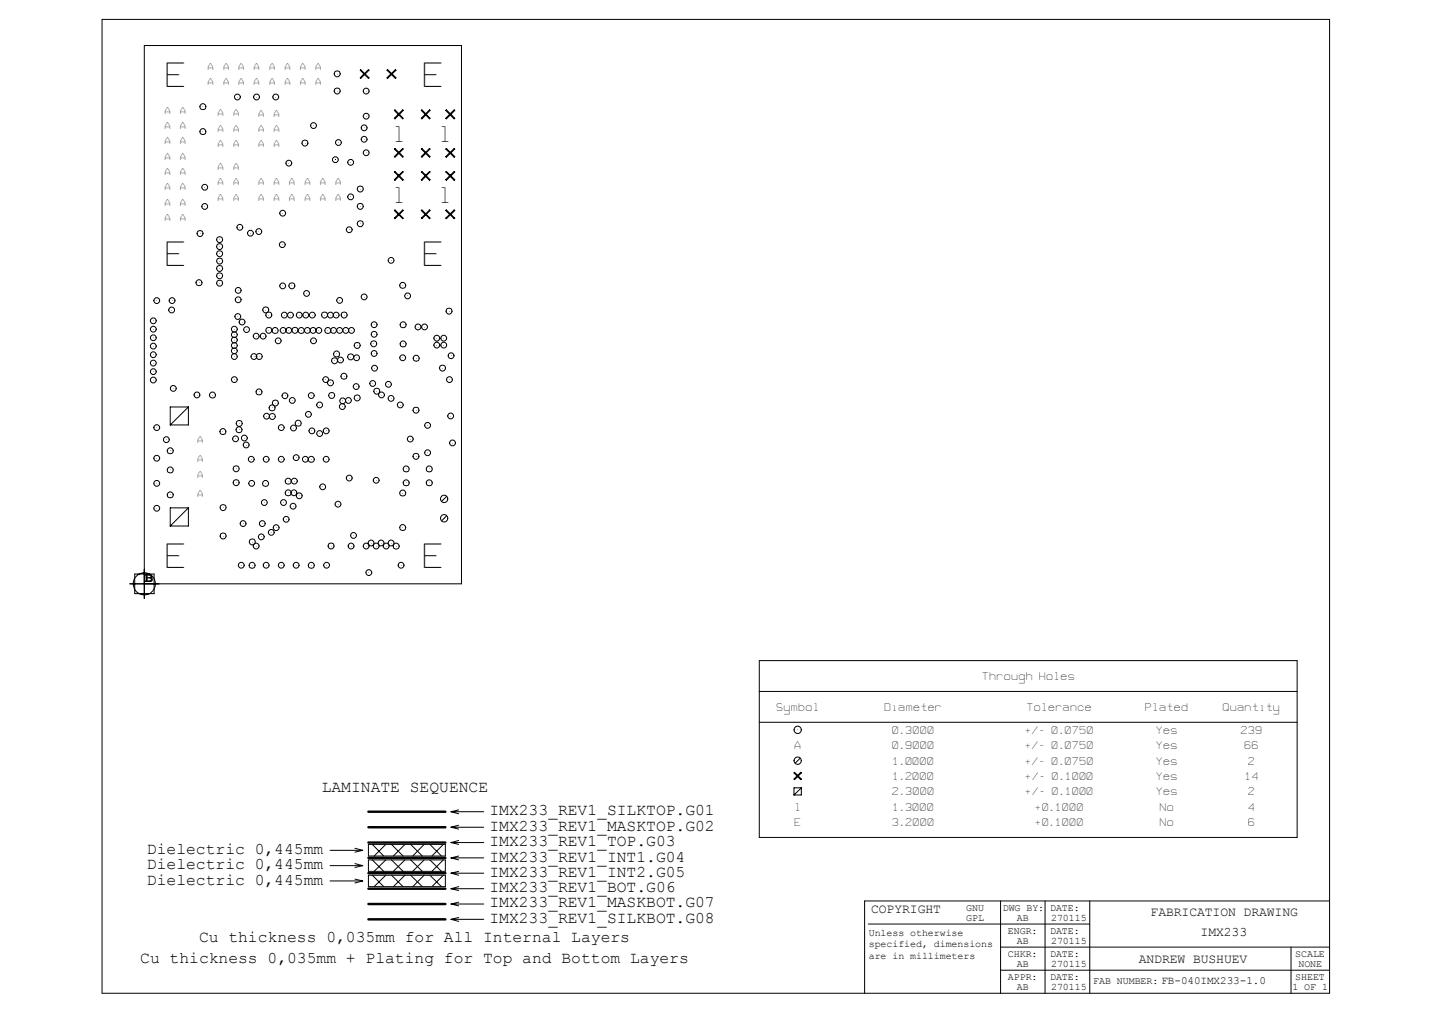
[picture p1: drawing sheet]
<svg xmlns="http://www.w3.org/2000/svg" width="297mm" height="210mm" viewBox="0 0 297 210" stroke-linecap="round" stroke-linejoin="round" font-family="sans-serif">
<g fill="none" stroke="#000" stroke-width=".21">
<path d="M21.2 4h254.6v201.9h-254.6zM29.9 9.4h65.8v111.6h-65.8zM76.4 14.4l.1 .2-.8 .7 .8 .8-.1 .2M84.1 59.1a.62 .62 0 0 0-.8-.4 .62 .62 0 0 0-.3 .9 .62 .62 0 0 0 1 0l.2-.5M54.5 64.3a.63 .63 0 0 1 .6-.7 .63 .63 0 0 1 .7 .7M54.5 64.3a.59 .59 0 0 0 .6 .6 .59 .59 0 0 0 .6-.6M61.8 68.5a.62 .62 0 0 0 .9 .6 .62 .62 0 0 0 .2-1 .62 .62 0 0 0-1 .2v.2M68.7 74.8a.62 .62 0 0 1 .9-.6 .62 .62 0 0 1 .2 1 .62 .62 0 0 1-1-.2v-.2M69.2 73.4a.63 .63 0 0 0 .6 .6 .63 .63 0 0 0 .6-.6M69.2 73.4a.59 .59 0 0 1 .6-.6 .59 .59 0 0 1 .6 .6M83 67.3a.63 .63 0 0 0 .6 .6 .63 .63 0 0 0 .6-.6M83 71.3a.63 .63 0 0 0 .6 .6 .63 .63 0 0 0 .6-.6"/>
<path d="M83 67.3a.59 .59 0 0 1 .6-.6 .59 .59 0 0 1 .6 .6M83 71.3a.59 .59 0 0 1 .6-.6 .59 .59 0 0 1 .6 .6M62.4 87.7a.62 .62 0 0 0-.8-.5 .62 .62 0 0 0-.3 1 .62 .62 0 0 0 1 0l.2-.5M68.2 82a.63 .63 0 0 1 .6-.6 .63 .63 0 0 1 .6 .6M68.2 82a.59 .59 0 0 0 .6 .6 .59 .59 0 0 0 .6-.6M83.6 97.2a.63 .63 0 0 0 .6 .6 .63 .63 0 0 0 .7-.6M83.7 97.2a.59 .59 0 0 1 .5-.6 .59 .59 0 0 1 .6 .6M54.4 100.2a.62 .62 0 0 0 .9 .7 .62 .62 0 0 0 .2-1.1 .62 .62 0 0 0-1 .2v.2M68 113.2a.63 .63 0 0 1 .7-.6 .63 .63 0 0 1 .6 .6M68.1 113.2a.59 .59 0 0 0 .6 .6 .59 .59 0 0 0 .6-.6M83.6 100.1a.63 .63 0 0 0 .6 .6 .63 .63 0 0 0 .7-.6M83.7 100.1a.59 .59 0 0 1 .5-.6 .59 .59 0 0 1 .6 .6"/>
<path d="M84.1 102.2a.62 .62 0 0 0-.8-.5 .62 .62 0 0 0-.3 .9 .62 .62 0 0 0 1 .1l.2-.5M84.1 109.3a.62 .62 0 0 0-.8-.4 .62 .62 0 0 0-.3 .9 .62 .62 0 0 0 1 0l.2-.5M157.5 136.9h111.5v36.7h-111.5M157.5 143.3h111.5M157.5 149.7h111.5M68.5 176.3h6.7M68.5 179.5h6.7M73.6 175.9l1.6 .4M73.6 179l1.6 .5M75.2 176.3l-1.6 .4M75.2 179.5l-1.6 .3M76.4 178.3h16v2.3h-16z"/>
<path d="M76.4 175h16v2.5h-16zM77.2 175l2.4 2.5M77.2 178.3l2.4 2.3M80 178.3l-2.4 2.3M80 175l-2.4 2.5M81.2 175l2.4 2.5M81.2 178.3l2.4 2.3M84 175l-2.4 2.5M84 178.3l-2.4 2.3M85.2 175l2.4 2.5M85.2 178.3l2.4 2.3M88 175l-2.4 2.5"/>
<path d="M88 178.3l-2.4 2.3M89.2 175l2.4 2.5M89.2 178.3l2.4 2.3M91.9 175l-2.3 2.5M91.9 178.3l-2.3 2.3M93.6 168.3h6.7M93.6 171.5h6.7M93.6 174.7h6.7M93.6 177.8h6.7M93.6 168.3l1.5 .4M93.6 171.5l1.5 .4M93.6 174.7l1.5 .3"/>
<path d="M93.6 177.8l1.5 .5M95.1 167.9l-1.5 .4M95.1 171.1l-1.5 .4M95.1 174.2l-1.5 .5M95.1 177.5l-1.5 .3M68.5 182.6h6.7M73.6 182.2l1.6 .4M75.2 182.6l-1.6 .4M76.4 181.4h16v2.4h-16zM77.2 181.4l2.4 2.4M80 181.4l-2.4 2.4M81.2 181.4l2.4 2.4"/>
<path d="M84 181.4l-2.4 2.4M85.2 181.4l2.4 2.4M88 181.4l-2.4 2.4M89.2 181.4l2.4 2.4M91.9 181.4l-2.3 2.4M93.6 181h6.7M93.6 184.2h6.7M93.6 187.4h6.7M93.6 190.6h6.7M93.6 181l1.5 .4M93.6 184.2l1.5 .4M93.6 187.4l1.5 .4"/>
<path d="M93.6 190.6l1.5 .4M95.1 180.6l-1.5 .4M95.1 183.8l-1.5 .4M95.1 187l-1.5 .4M95.1 190.2l-1.5 .4M180.1 191.6h45.9M207.5 196.3h68.3M207.5 186.8v19.1M216.7 186.8v19.1M226 186.8v19.1M267.8 196.3v9.6M275.8 186.8h-96.5v19.1"/>
<path d="M207.5 201.1h68.3"/>
<circle cx="75.9" cy="18.9" r=".59"/>
<circle cx="69.6" cy="33.1" r=".59"/>
<circle cx="75.9" cy="31.7" r=".59"/>
<circle cx="75.9" cy="24.1" r=".59"/>
<circle cx="32.5" cy="62.3" r=".59"/>
<circle cx="54.6" cy="69.7" r=".59"/>
<circle cx="62.1" cy="65.3" r=".59"/>
<circle cx="69.2" cy="68.5" r=".59"/>
<circle cx="69.7" cy="65.3" r=".59"/>
<circle cx="83.5" cy="74.2" r=".59"/>
<circle cx="90.6" cy="71.5" r=".59"/>
<circle cx="90.6" cy="70.1" r=".59"/>
<circle cx="32.5" cy="88.6" r=".59"/>
<circle cx="32.5" cy="95" r=".59"/>
<circle cx="55.2" cy="95.2" r=".59"/>
<circle cx="61.4" cy="94.9" r=".59"/>
<circle cx="32.5" cy="105.4" r=".59"/>
<circle cx="32.5" cy="100.2" r=".59"/>
<circle cx="54.2" cy="111.3" r=".59"/>
<circle cx="54.4" cy="108.5" r=".59"/>
<circle cx="54.8" cy="104.2" r=".59"/>
<circle cx="55.2" cy="117.2" r=".59"/>
<circle cx="61.4" cy="117.2" r=".59"/>
<circle cx="62.1" cy="102.8" r=".59"/>
<circle cx="75.9" cy="113.2" r=".59"/>
<circle cx="76.5" cy="118.7" r=".59"/>
<circle cx="77" cy="112.6" r=".59"/>
<circle cx="83.2" cy="117.2" r=".59"/>
<circle cx="165.4" cy="151.3" r=".76"/>
</g>
<path d="M76.4 168.3h16M76.4 171.5h16M76.4 174.7h16M76.4 177.8h16M76.4 181h16M76.4 184.2h16M76.4 187.4h16M76.4 190.6h16" fill="none" stroke="#000" stroke-width=".51"/>
<circle cx="165.4" cy="157.7" r=".76" fill="none" stroke="#000" stroke-width=".21"/>
<path d="M92.5 30.9l.1-.1 .8 .8 .8-.8 .1 .1-.8 .8 .8 .8-.1 .1-.8-.8-.8 .8-.1-.1 .8-.8zM92.5 35.6h.1l.8 .7 .8-.7h.1l-.8 .8 .8 .9-.1 .1-.8-.8-.8 .8-.1-.1 .8-.9zM92.6 22.8l.8 .8 .8-.8 .1 .1-.8 .8 .8 .8-.1 .1-.8-.8-.8 .8-.1-.1 .8-.8-.8-.8zM92.5 43.6l.1-.1 .8 .8 .8-.8 .1 .1-.8 .8 .8 .8-.1 .1-.8-.8-.8 .8-.1-.1 .8-.8zM92.5 64.5a.62 .62 0 0 1 .8-.6 .62 .62 0 0 1 .3 1 .62 .62 0 0 1-1.1-.2v-.2M157.5 136.9v36.7M165.9 157.2l-1 1M164.7 160.2l.1-.1 .6 .6 .7-.6 .1 .1-.6 .7 .6 .6-.1 .1-.7-.6-.6 .6-.1-.1 .6-.6zM166.2 163.3h-1.5v1.5M166.2 163.3v1.5h-1.5M166.2 163.3l-1.5 1.5" fill="none" stroke="#000" stroke-width=".21"/>
<circle cx="92" cy="70.1" r=".59" fill="none" stroke="#000" stroke-width=".21"/>
<circle cx="93.6" cy="73.7" r=".59" fill="none" stroke="#000" stroke-width=".21"/>
<circle cx="92" cy="71.5" r=".59" fill="none" stroke="#000" stroke-width=".21"/>
<circle cx="93.2" cy="78.7" r=".59" fill="none" stroke="#000" stroke-width=".21"/>
<path d="M91.1 76.3a.63 .63 0 0 1 .7-.6 .63 .63 0 0 1 .6 .6M91.2 76.3a.59 .59 0 0 0 .6 .6 .59 .59 0 0 0 .6-.6" fill="none" stroke="#000" stroke-width=".21"/>
<circle cx="93.5" cy="86.2" r=".59" fill="none" stroke="#000" stroke-width=".21"/>
<circle cx="93.8" cy="91.8" r=".59" fill="none" stroke="#000" stroke-width=".21"/>
<circle cx="92.1" cy="103.4" r=".76" fill="none" stroke="#000" stroke-width=".21"/>
<g fill="none" stroke="#000" stroke-width=".21">
<path d="M92.6 102.9l-1 1"/>
<circle cx="92.1" cy="107.4" r=".76"/>
</g>
<g fill="none" stroke="#000" stroke-width=".21">
<path d="M87.4 30.9l.1-.1 .8 .8 .8-.8 .1 .1-.8 .8 .8 .8-.1 .1-.8-.8-.8 .8-.1-.1 .8-.8zM87.4 35.6h.1l.8 .7 .8-.7h.1l-.8 .8 .8 .9-.1 .1-.8-.8-.8 .8-.1-.1 .8-.9zM87.5 22.8l.8 .8 .8-.8 .1 .1-.8 .8 .8 .8-.1 .1-.8-.8-.8 .8-.1-.1 .8-.8-.8-.8zM87.4 43.6l.1-.1 .8 .8 .8-.8 .1 .1-.8 .8 .8 .8-.1 .1-.8-.8-.8 .8-.1-.1 .8-.8zM83.9 61.3a.59 .59 0 0 1 .6-.6 .59 .59 0 0 1 .6 .6M87.5 67.8a.59 .59 0 0 0 .6 .6 .59 .59 0 0 0 .5-.6M88.4 97.2a.63 .63 0 0 0 .6 .6 .63 .63 0 0 0 .7-.6M92.6 106.9l-1 1"/>
<circle cx="86.7" cy="67.8" r=".59"/>
</g>
<path d="M87.5 67.8a.59 .59 0 0 1 .6-.6 .59 .59 0 0 1 .5 .6" fill="none" stroke="#000" stroke-width=".21"/>
<path d="M83.9 61.3a.59 .59 0 0 0 .6 .6 .59 .59 0 0 0 .6-.6" fill="none" stroke="#000" stroke-width=".21"/>
<path d="M85.7 74.3a.63 .63 0 0 0 .6 .6 .63 .63 0 0 0 .7-.6M85.7 74.3a.59 .59 0 0 1 .6-.6 .59 .59 0 0 1 .6 .6" fill="none" stroke="#000" stroke-width=".21"/>
<circle cx="88.7" cy="88.2" r=".59" fill="none" stroke="#000" stroke-width=".21"/>
<path d="M86.9 85a.62 .62 0 0 1-1 .5 .62 .62 0 0 1 0-1.1 .62 .62 0 0 1 1 .5v.1" fill="none" stroke="#000" stroke-width=".21"/>
<path d="M88.4 97.2a.59 .59 0 0 1 .6-.6 .59 .59 0 0 1 .6 .6" fill="none" stroke="#000" stroke-width=".21"/>
<circle cx="88.7" cy="93.9" r=".59" fill="none" stroke="#000" stroke-width=".21"/>
<path d="M86.9 94.6a.62 .62 0 0 1-1 .5 .62 .62 0 0 1 0-1.1 .62 .62 0 0 1 1 .4v.2" fill="none" stroke="#000" stroke-width=".21"/>
<circle cx="85.1" cy="91" r=".59" fill="none" stroke="#000" stroke-width=".21"/>
<path d="M88.4 100.1a.63 .63 0 0 0 .6 .6 .63 .63 0 0 0 .7-.6M88.4 100.1a.59 .59 0 0 1 .6-.6 .59 .59 0 0 1 .6 .6" fill="none" stroke="#000" stroke-width=".21"/>
<path d="M80.3 14.6l.1-.2 .8 .8 .8-.8 .1 .2-.8 .7 .8 .8-.1 .2-.8-.8-.8 .8-.1-.2 .8-.8zM81.8 30.9l.1-.1 .8 .8 .8-.8 .1 .1-.8 .8 .8 .8-.1 .1-.8-.8-.8 .8-.1-.1 .8-.8zM81.8 22.9l.1-.1 .8 .8 .8-.8 .1 .1-.8 .8 .8 .8-.1 .1-.8-.8-.8 .8-.1-.1 .8-.8zM81.8 35.6h.1l.8 .7 .8-.7h.1l-.8 .8 .8 .9-.1 .1-.8-.8-.8 .8-.1-.1 .8-.9zM80.5 54a.59 .59 0 0 1 .6-.6 .59 .59 0 0 1 .6 .6M81.8 43.6l.1-.1 .8 .8 .8-.8 .1 .1-.8 .8 .8 .8-.1 .1-.8-.8-.8 .8-.1-.1 .8-.8zM80.5 82.6a.59 .59 0 0 0 .6 .6 .59 .59 0 0 0 .6-.6M78.4 112.6a.59 .59 0 0 1 .6-.6 .59 .59 0 0 1 .6 .6M80.5 112.6a.59 .59 0 0 1 .6-.6 .59 .59 0 0 1 .6 .6" fill="none" stroke="#000" stroke-width=".21"/>
<path d="M80.5 54a.59 .59 0 0 0 .6 .6 .59 .59 0 0 0 .6-.6" fill="none" stroke="#000" stroke-width=".21"/>
<circle cx="77.6" cy="67.3" r=".59" fill="none" stroke="#000" stroke-width=".21"/>
<circle cx="77.6" cy="73.3" r=".59" fill="none" stroke="#000" stroke-width=".21"/>
<circle cx="77.6" cy="69.3" r=".59" fill="none" stroke="#000" stroke-width=".21"/>
<path d="M78.1 71.3a.62 .62 0 0 1-.9 .4 .62 .62 0 0 1 0-1 .62 .62 0 0 1 .9 .4v.2" fill="none" stroke="#000" stroke-width=".21"/>
<circle cx="79.1" cy="81.9" r=".59" fill="none" stroke="#000" stroke-width=".21"/>
<path d="M80.5 82.6a.59 .59 0 0 1 .6-.6 .59 .59 0 0 1 .6 .6" fill="none" stroke="#000" stroke-width=".21"/>
<circle cx="80.6" cy="79.7" r=".59" fill="none" stroke="#000" stroke-width=".21"/>
<circle cx="77.3" cy="79.5" r=".59" fill="none" stroke="#000" stroke-width=".21"/>
<circle cx="77.7" cy="76.3" r=".59" fill="none" stroke="#000" stroke-width=".21"/>
<path d="M77.5 81.1a.62 .62 0 0 1 .8-.6 .62 .62 0 0 1 .3 1 .62 .62 0 0 1-1-.2v-.2" fill="none" stroke="#000" stroke-width=".21"/>
<circle cx="83" cy="83.9" r=".59" fill="none" stroke="#000" stroke-width=".21"/>
<circle cx="78" cy="99.6" r=".59" fill="none" stroke="#000" stroke-width=".21"/>
<path d="M78.4 112.6a.59 .59 0 0 0 .6 .6 .59 .59 0 0 0 .6-.6" fill="none" stroke="#000" stroke-width=".21"/>
<path d="M81.5 113.2a.63 .63 0 0 0 .7 .6 .63 .63 0 0 0 .6-.6M81.6 113.2a.59 .59 0 0 1 .6-.6 .59 .59 0 0 1 .6 .6" fill="none" stroke="#000" stroke-width=".21"/>
<circle cx="78" cy="113.2" r=".59" fill="none" stroke="#000" stroke-width=".21"/>
<path d="M80.5 112.6a.59 .59 0 0 0 .6 .6 .59 .59 0 0 0 .6-.6" fill="none" stroke="#000" stroke-width=".21"/>
<circle cx="80.1" cy="113.2" r=".59" fill="none" stroke="#000" stroke-width=".21"/>
<path d="M70.5 15.3a.62 .62 0 0 1-.9 .5 .62 .62 0 0 1 0-1.1 .62 .62 0 0 1 .9 .5l.1 .1M76.4 14.4l-.8 .8-.8-.8-.1 .2 .8 .7-.8 .8 .1 .2 .8-.8 .8 .8M74.1 39.2a.63 .63 0 0 1 .6-.6 .63 .63 0 0 1 .7 .6M74.1 46.4a.59 .59 0 0 0 .6 .6 .59 .59 0 0 0 .6-.6M69.8 68.5a.59 .59 0 0 1 .6-.6 .59 .59 0 0 1 .6 .6M71.1 68.5a.59 .59 0 0 1 .6-.6 .59 .59 0 0 1 .6 .6 .59 .59 0 0 1 .6-.6 .59 .59 0 0 1 .6 .6M74.9 61.6a.59 .59 0 0 1 .6-.6 .59 .59 0 0 1 .6 .6M70.5 83.1a.59 .59 0 0 1 .6-.6 .59 .59 0 0 1 .6 .6M71.7 83a.59 .59 0 0 1 .6-.6 .59 .59 0 0 1 .6 .6M73.5 82.5a.59 .59 0 0 0 .6 .6 .59 .59 0 0 0 .6-.6M69.5 104.5a.59 .59 0 0 0 .6 .6 .59 .59 0 0 0 .6-.6" fill="none" stroke="#000" stroke-width=".21"/>
<path d="M70.5 18.9a.62 .62 0 0 1-.9 .4 .62 .62 0 0 1 0-1 .62 .62 0 0 1 .9 .4l.1 .2" fill="none" stroke="#000" stroke-width=".21"/>
<circle cx="75.5" cy="28.9" r=".59" fill="none" stroke="#000" stroke-width=".21"/>
<circle cx="70.2" cy="29.5" r=".59" fill="none" stroke="#000" stroke-width=".21"/>
<circle cx="75.5" cy="26.5" r=".59" fill="none" stroke="#000" stroke-width=".21"/>
<circle cx="72.7" cy="33.7" r=".59" fill="none" stroke="#000" stroke-width=".21"/>
<path d="M74.1 46.4a.63 .63 0 0 1 .6-.6 .63 .63 0 0 1 .7 .6" fill="none" stroke="#000" stroke-width=".21"/>
<circle cx="72.7" cy="40.8" r=".59" fill="none" stroke="#000" stroke-width=".21"/>
<path d="M74.1 42.8a.63 .63 0 0 1 .6-.6 .63 .63 0 0 1 .7 .6M74.1 42.8a.59 .59 0 0 0 .6 .6 .59 .59 0 0 0 .6-.6" fill="none" stroke="#000" stroke-width=".21"/>
<path d="M74.1 39.2a.59 .59 0 0 0 .6 .6 .59 .59 0 0 0 .6-.6" fill="none" stroke="#000" stroke-width=".21"/>
<circle cx="72.4" cy="47.6" r=".59" fill="none" stroke="#000" stroke-width=".21"/>
<path d="M70.7 65.3a.63 .63 0 0 1 .7-.6 .63 .63 0 0 1 .6 .6M70.8 65.3a.59 .59 0 0 0 .6 .6 .59 .59 0 0 0 .6-.6" fill="none" stroke="#000" stroke-width=".21"/>
<path d="M74.9 61.6a.59 .59 0 0 0 .6 .5 .59 .59 0 0 0 .6-.5" fill="none" stroke="#000" stroke-width=".21"/>
<circle cx="70.4" cy="62.3" r=".59" fill="none" stroke="#000" stroke-width=".21"/>
<path d="M69.8 68.5a.59 .59 0 0 0 .6 .6 .59 .59 0 0 0 .6-.6" fill="none" stroke="#000" stroke-width=".21"/>
<path d="M72.1 74a.63 .63 0 0 1 .6-.6 .63 .63 0 0 1 .7 .6M72.1 74a.59 .59 0 0 0 .6 .6 .59 .59 0 0 0 .6-.6" fill="none" stroke="#000" stroke-width=".21"/>
<path d="M74.7 71.6a.62 .62 0 0 1-1 .5 .62 .62 0 0 1 0-1.1 .62 .62 0 0 1 1 .5v.1" fill="none" stroke="#000" stroke-width=".21"/>
<circle cx="70.6" cy="74.6" r=".59" fill="none" stroke="#000" stroke-width=".21"/>
<circle cx="74" cy="74.2" r=".59" fill="none" stroke="#000" stroke-width=".21"/>
<path d="M72.3 68.5a.59 .59 0 0 0 .6 .6 .59 .59 0 0 0 .6-.6" fill="none" stroke="#000" stroke-width=".21"/>
<path d="M71.1 68.5a.59 .59 0 0 0 .6 .6 .59 .59 0 0 0 .6-.6" fill="none" stroke="#000" stroke-width=".21"/>
<circle cx="73.9" cy="80.1" r=".59" fill="none" stroke="#000" stroke-width=".21"/>
<path d="M70.7 78a.63 .63 0 0 0 .6 .6 .63 .63 0 0 0 .7-.6M70.7 78a.59 .59 0 0 1 .6-.6 .59 .59 0 0 1 .6 .6" fill="none" stroke="#000" stroke-width=".21"/>
<path d="M73.4 82.5a.63 .63 0 0 1 .7-.6 .63 .63 0 0 1 .6 .6" fill="none" stroke="#000" stroke-width=".21"/>
<circle cx="71" cy="84.3" r=".59" fill="none" stroke="#000" stroke-width=".21"/>
<path d="M70.5 83.1a.59 .59 0 0 0 .6 .6 .59 .59 0 0 0 .6-.6" fill="none" stroke="#000" stroke-width=".21"/>
<path d="M71.7 83a.59 .59 0 0 0 .6 .6 .59 .59 0 0 0 .6-.6" fill="none" stroke="#000" stroke-width=".21"/>
<circle cx="72.4" cy="99.1" r=".59" fill="none" stroke="#000" stroke-width=".21"/>
<path d="M69.5 104.5a.59 .59 0 0 1 .6-.6 .59 .59 0 0 1 .6 .6" fill="none" stroke="#000" stroke-width=".21"/>
<circle cx="73.3" cy="111" r=".59" fill="none" stroke="#000" stroke-width=".21"/>
<circle cx="72.8" cy="113.2" r=".59" fill="none" stroke="#000" stroke-width=".21"/>
<path d="M63.8 29.7a.62 .62 0 0 1-.9 .4 .62 .62 0 0 1 0-1 .62 .62 0 0 1 .9 .4l.1 .2M63 60.8a.59 .59 0 0 0 .6 .6 .59 .59 0 0 0 .6-.6M63.2 68.5a.59 .59 0 0 1 .6-.6 .59 .59 0 0 1 .5 .6 .59 .59 0 0 1 .6-.6 .59 .59 0 0 1 .6 .6 .59 .59 0 0 1 .6-.6 .59 .59 0 0 1 .6 .6M67.4 68.5a.59 .59 0 0 1 .6-.6 .59 .59 0 0 1 .6 .6M65.7 89.9a.59 .59 0 0 0 .6 .6 .59 .59 0 0 0 .6-.6" fill="none" stroke="#000" stroke-width=".21"/>
<circle cx="65" cy="26" r=".59" fill="none" stroke="#000" stroke-width=".21"/>
<path d="M63 60.8a.59 .59 0 0 1 .6-.6 .59 .59 0 0 1 .6 .6" fill="none" stroke="#000" stroke-width=".21"/>
<circle cx="63.4" cy="65.3" r=".59" fill="none" stroke="#000" stroke-width=".21"/>
<circle cx="64.8" cy="65.3" r=".59" fill="none" stroke="#000" stroke-width=".21"/>
<path d="M66.7 65.3a.62 .62 0 0 1 .8-.6 .62 .62 0 0 1 .2 1 .62 .62 0 0 1-1-.2v-.2" fill="none" stroke="#000" stroke-width=".21"/>
<circle cx="68.5" cy="65.3" r=".59" fill="none" stroke="#000" stroke-width=".21"/>
<path d="M63.2 68.5a.59 .59 0 0 0 .6 .6 .59 .59 0 0 0 .5-.6" fill="none" stroke="#000" stroke-width=".21"/>
<path d="M67.4 68.5a.63 .63 0 0 0 .6 .6 .63 .63 0 0 0 .6-.6" fill="none" stroke="#000" stroke-width=".21"/>
<path d="M65.5 68.5a.59 .59 0 0 0 .6 .6 .59 .59 0 0 0 .6-.6" fill="none" stroke="#000" stroke-width=".21"/>
<circle cx="65" cy="70.7" r=".59" fill="none" stroke="#000" stroke-width=".21"/>
<path d="M64.3 68.5a.59 .59 0 0 0 .6 .6 .59 .59 0 0 0 .6-.6" fill="none" stroke="#000" stroke-width=".21"/>
<path d="M69.1 79.4a.62 .62 0 0 1-.9 .4 .62 .62 0 0 1 0-1 .62 .62 0 0 1 .9 .4l.1 .2" fill="none" stroke="#000" stroke-width=".21"/>
<circle cx="67.6" cy="78.7" r=".59" fill="none" stroke="#000" stroke-width=".21"/>
<circle cx="64.6" cy="82" r=".59" fill="none" stroke="#000" stroke-width=".21"/>
<circle cx="64" cy="85.9" r=".59" fill="none" stroke="#000" stroke-width=".21"/>
<circle cx="64.7" cy="89.3" r=".59" fill="none" stroke="#000" stroke-width=".21"/>
<path d="M65.7 89.9a.59 .59 0 0 1 .6-.6 .59 .59 0 0 1 .6 .6" fill="none" stroke="#000" stroke-width=".21"/>
<circle cx="67.6" cy="89.3" r=".59" fill="none" stroke="#000" stroke-width=".21"/>
<circle cx="66.3" cy="83.9" r=".59" fill="none" stroke="#000" stroke-width=".21"/>
<circle cx="63.3" cy="95.2" r=".59" fill="none" stroke="#000" stroke-width=".21"/>
<circle cx="67.6" cy="95.2" r=".59" fill="none" stroke="#000" stroke-width=".21"/>
<path d="M63.9 95.2a.62 .62 0 0 0 .8 .7 .62 .62 0 0 0 .3-1.1 .62 .62 0 0 0-1 .2v.2" fill="none" stroke="#000" stroke-width=".21"/>
<circle cx="66.9" cy="100.9" r=".59" fill="none" stroke="#000" stroke-width=".21"/>
<circle cx="67.7" cy="117.2" r=".59" fill="none" stroke="#000" stroke-width=".21"/>
<path d="M63.9 117.2a.62 .62 0 0 0 .8 .6 .62 .62 0 0 0 .3-1 .62 .62 0 0 0-1 .2v.2" fill="none" stroke="#000" stroke-width=".21"/>
<g fill="none" stroke="#000" stroke-width=".21">
<path d="M55.1 68.5a.63 .63 0 0 1 .7-.6 .63 .63 0 0 1 .6 .6M56.5 68.5a.59 .59 0 0 1 .6-.6 .59 .59 0 0 1 .6 .6M58.1 68.5a.59 .59 0 0 1 .6-.6 .59 .59 0 0 1 .6 .6 .59 .59 0 0 1 .6-.6 .59 .59 0 0 1 .6 .6M60.5 68.5a.63 .63 0 0 1 .7-.6 .63 .63 0 0 1 .6 .6M60 83a.59 .59 0 0 1 .6-.6 .59 .59 0 0 1 .6 .6M58.2 104.2a.59 .59 0 0 0 .6 .6 .59 .59 0 0 0 .6-.6M60.2 104.9a.59 .59 0 0 1 .6-.5 .59 .59 0 0 1 .6 .5"/>
<circle cx="57.2" cy="20.1" r=".59"/>
</g>
<circle cx="59.9" cy="33.8" r=".59" fill="none" stroke="#000" stroke-width=".21"/>
<circle cx="58.6" cy="44.2" r=".59" fill="none" stroke="#000" stroke-width=".21"/>
<circle cx="58.5" cy="50.7" r=".59" fill="none" stroke="#000" stroke-width=".21"/>
<circle cx="58.6" cy="59.3" r=".59" fill="none" stroke="#000" stroke-width=".21"/>
<path d="M59.9 59.3a.63 .63 0 0 1 .6-.7 .63 .63 0 0 1 .7 .7M59.9 59.3a.59 .59 0 0 0 .6 .6 .59 .59 0 0 0 .6-.6" fill="none" stroke="#000" stroke-width=".21"/>
<path d="M55.1 65.3a.63 .63 0 0 1 .7-.6 .63 .63 0 0 1 .6 .6M55.2 65.3a.59 .59 0 0 0 .6 .6 .59 .59 0 0 0 .5-.6" fill="none" stroke="#000" stroke-width=".21"/>
<circle cx="59" cy="65.3" r=".59" fill="none" stroke="#000" stroke-width=".21"/>
<circle cx="60.2" cy="65.3" r=".59" fill="none" stroke="#000" stroke-width=".21"/>
<path d="M60.6 68.5a.59 .59 0 0 0 .6 .6 .59 .59 0 0 0 .6-.6" fill="none" stroke="#000" stroke-width=".21"/>
<path d="M59.3 68.5a.59 .59 0 0 0 .6 .6 .59 .59 0 0 0 .6-.6" fill="none" stroke="#000" stroke-width=".21"/>
<path d="M58.1 68.5a.59 .59 0 0 0 .6 .6 .59 .59 0 0 0 .6-.6" fill="none" stroke="#000" stroke-width=".21"/>
<circle cx="57.7" cy="70.7" r=".59" fill="none" stroke="#000" stroke-width=".21"/>
<path d="M56.4 68.5a.63 .63 0 0 0 .7 .6 .63 .63 0 0 0 .6-.6" fill="none" stroke="#000" stroke-width=".21"/>
<path d="M55.2 68.5a.59 .59 0 0 0 .6 .6 .59 .59 0 0 0 .5-.6" fill="none" stroke="#000" stroke-width=".21"/>
<circle cx="59.1" cy="82" r=".59" fill="none" stroke="#000" stroke-width=".21"/>
<path d="M56.5 83.6a.63 .63 0 0 1 .6-.7 .63 .63 0 0 1 .6 .7M56.5 83.6a.59 .59 0 0 0 .6 .6 .59 .59 0 0 0 .6-.6" fill="none" stroke="#000" stroke-width=".21"/>
<path d="M60 83a.59 .59 0 0 0 .6 .6 .59 .59 0 0 0 .6-.6" fill="none" stroke="#000" stroke-width=".21"/>
<path d="M55.8 84.5a.63 .63 0 0 0 .6 .7 .63 .63 0 0 0 .7-.7M55.8 84.5a.59 .59 0 0 1 .6-.6 .59 .59 0 0 1 .6 .6" fill="none" stroke="#000" stroke-width=".21"/>
<path d="M55.8 86.4a.62 .62 0 0 1 .9-.7 .62 .62 0 0 1 .2 1 .62 .62 0 0 1-1-.2v-.1" fill="none" stroke="#000" stroke-width=".21"/>
<circle cx="55.3" cy="86.3" r=".59" fill="none" stroke="#000" stroke-width=".21"/>
<circle cx="58.3" cy="88.6" r=".59" fill="none" stroke="#000" stroke-width=".21"/>
<circle cx="60.9" cy="88.7" r=".59" fill="none" stroke="#000" stroke-width=".21"/>
<circle cx="58.3" cy="95.2" r=".59" fill="none" stroke="#000" stroke-width=".21"/>
<circle cx="61" cy="99.7" r=".59" fill="none" stroke="#000" stroke-width=".21"/>
<circle cx="61" cy="102.2" r=".59" fill="none" stroke="#000" stroke-width=".21"/>
<path d="M60.4 102.2a.62 .62 0 0 0-.9-.5 .62 .62 0 0 0-.2 .9 .62 .62 0 0 0 .9 0l.2-.4" fill="none" stroke="#000" stroke-width=".21"/>
<path d="M58.2 104.2a.59 .59 0 0 1 .6-.6 .59 .59 0 0 1 .6 .6" fill="none" stroke="#000" stroke-width=".21"/>
<path d="M60.4 99.7a.62 .62 0 0 0-.9-.5 .62 .62 0 0 0-.2 1 .62 .62 0 0 0 .9 0l.2-.5" fill="none" stroke="#000" stroke-width=".21"/>
<circle cx="59.3" cy="107.7" r=".59" fill="none" stroke="#000" stroke-width=".21"/>
<path d="M60.2 104.9a.59 .59 0 0 0 .6 .6 .59 .59 0 0 0 .6-.6" fill="none" stroke="#000" stroke-width=".21"/>
<circle cx="57.3" cy="109.4" r=".59" fill="none" stroke="#000" stroke-width=".21"/>
<circle cx="56.3" cy="110.4" r=".59" fill="none" stroke="#000" stroke-width=".21"/>
<circle cx="58.3" cy="117.2" r=".59" fill="none" stroke="#000" stroke-width=".21"/>
<g fill="none" stroke="#000" stroke-width=".21">
<path d="M50.5 68.3a.59 .59 0 0 1 .6-.6 .59 .59 0 0 1 .6 .6M48.4 97.2a.59 .59 0 0 0 .6 .6 .59 .59 0 0 0 .6-.6M51.7 112.4a.63 .63 0 0 1 .6-.7 .63 .63 0 0 1 .7 .7"/>
<circle cx="53.2" cy="20.1" r=".59"/>
<circle cx="48.6" cy="68.2" r=".59"/>
</g>
<circle cx="49.2" cy="20.1" r=".59" fill="none" stroke="#000" stroke-width=".21"/>
<circle cx="51.9" cy="48.3" r=".59" fill="none" stroke="#000" stroke-width=".21"/>
<circle cx="53.7" cy="48" r=".59" fill="none" stroke="#000" stroke-width=".21"/>
<circle cx="49.7" cy="47.1" r=".59" fill="none" stroke="#000" stroke-width=".21"/>
<circle cx="49.4" cy="60.2" r=".59" fill="none" stroke="#000" stroke-width=".21"/>
<circle cx="49.3" cy="65.6" r=".59" fill="none" stroke="#000" stroke-width=".21"/>
<circle cx="50.2" cy="66.8" r=".59" fill="none" stroke="#000" stroke-width=".21"/>
<circle cx="49.4" cy="62.1" r=".59" fill="none" stroke="#000" stroke-width=".21"/>
<circle cx="48.6" cy="73.9" r=".59" fill="none" stroke="#000" stroke-width=".21"/>
<path d="M54.4 73.9a.62 .62 0 0 1-1 .5 .62 .62 0 0 1 0-1.1 .62 .62 0 0 1 1 .4v.2" fill="none" stroke="#000" stroke-width=".21"/>
<circle cx="48.6" cy="72.7" r=".59" fill="none" stroke="#000" stroke-width=".21"/>
<circle cx="52.7" cy="73.9" r=".59" fill="none" stroke="#000" stroke-width=".21"/>
<circle cx="53.1" cy="69.7" r=".59" fill="none" stroke="#000" stroke-width=".21"/>
<circle cx="48.6" cy="71.6" r=".59" fill="none" stroke="#000" stroke-width=".21"/>
<circle cx="48.6" cy="70.5" r=".59" fill="none" stroke="#000" stroke-width=".21"/>
<circle cx="48.6" cy="69.4" r=".59" fill="none" stroke="#000" stroke-width=".21"/>
<path d="M50.5 68.3a.59 .59 0 0 0 .6 .6 .59 .59 0 0 0 .6-.6" fill="none" stroke="#000" stroke-width=".21"/>
<circle cx="48.6" cy="78.7" r=".59" fill="none" stroke="#000" stroke-width=".21"/>
<path d="M53.1 81.2a.62 .62 0 0 0 .8 .7 .62 .62 0 0 0 .3-1 .62 .62 0 0 0-1.1 .2v.1" fill="none" stroke="#000" stroke-width=".21"/>
<path d="M50.2 87.8a.62 .62 0 0 1-.9 .4 .62 .62 0 0 1 0-1 .62 .62 0 0 1 .9 .4v.2" fill="none" stroke="#000" stroke-width=".21"/>
<path d="M48.9 89.1a.63 .63 0 0 0 .7 .6 .63 .63 0 0 0 .6-.6M49 89.1a.59 .59 0 0 1 .6-.6 .59 .59 0 0 1 .6 .6" fill="none" stroke="#000" stroke-width=".21"/>
<circle cx="52.1" cy="95.2" r=".59" fill="none" stroke="#000" stroke-width=".21"/>
<path d="M48.3 97.2a.63 .63 0 0 1 .7-.6 .63 .63 0 0 1 .6 .6" fill="none" stroke="#000" stroke-width=".21"/>
<circle cx="50.7" cy="90.8" r=".59" fill="none" stroke="#000" stroke-width=".21"/>
<circle cx="48.8" cy="91" r=".59" fill="none" stroke="#000" stroke-width=".21"/>
<circle cx="51.1" cy="92.2" r=".59" fill="none" stroke="#000" stroke-width=".21"/>
<path d="M48.3 100.1a.63 .63 0 0 1 .7-.7 .63 .63 0 0 1 .6 .7M48.4 100.1a.59 .59 0 0 0 .6 .6 .59 .59 0 0 0 .6-.6" fill="none" stroke="#000" stroke-width=".21"/>
<circle cx="52.2" cy="100.2" r=".59" fill="none" stroke="#000" stroke-width=".21"/>
<circle cx="50.4" cy="108.5" r=".59" fill="none" stroke="#000" stroke-width=".21"/>
<path d="M51.7 112.4a.59 .59 0 0 0 .6 .5 .59 .59 0 0 0 .6-.5" fill="none" stroke="#000" stroke-width=".21"/>
<circle cx="53.1" cy="113.2" r=".59" fill="none" stroke="#000" stroke-width=".21"/>
<path d="M51.6 117.2a.63 .63 0 0 0 .7 .6 .63 .63 0 0 0 .6-.6M51.7 117.2a.59 .59 0 0 1 .6-.6 .59 .59 0 0 1 .6 .6" fill="none" stroke="#000" stroke-width=".21"/>
<circle cx="50" cy="117.2" r=".59" fill="none" stroke="#000" stroke-width=".21"/>
<path d="M41.4 22.1a.63 .63 0 0 0 .7 .6 .63 .63 0 0 0 .6-.6M41.5 22.1a.59 .59 0 0 1 .6-.6 .59 .59 0 0 1 .6 .6M41.9 38.8a.59 .59 0 0 0 .6 .6 .59 .59 0 0 0 .6-.6M44.9 54.1a.63 .63 0 0 1 .7-.6 .63 .63 0 0 1 .6 .6M45.6 105.2a.63 .63 0 0 1 .7-.6 .63 .63 0 0 1 .6 .6" fill="none" stroke="#000" stroke-width=".21"/>
<path d="M41.4 27.3a.63 .63 0 0 0 .7 .6 .63 .63 0 0 0 .6-.6M41.5 27.3a.59 .59 0 0 1 .6-.6 .59 .59 0 0 1 .6 .6" fill="none" stroke="#000" stroke-width=".21"/>
<path d="M41.9 38.8a.59 .59 0 0 1 .6-.6 .59 .59 0 0 1 .6 .6" fill="none" stroke="#000" stroke-width=".21"/>
<circle cx="42.5" cy="42.8" r=".59" fill="none" stroke="#000" stroke-width=".21"/>
<path d="M44.9 52.6a.63 .63 0 0 1 .7-.6 .63 .63 0 0 1 .6 .6M45 52.6a.59 .59 0 0 0 .6 .6 .59 .59 0 0 0 .5-.6" fill="none" stroke="#000" stroke-width=".21"/>
<path d="M40.9 48.4a.62 .62 0 0 1 .8-.6 .62 .62 0 0 1 .2 1 .62 .62 0 0 1-1-.2v-.2" fill="none" stroke="#000" stroke-width=".21"/>
<path d="M44.9 51.1a.63 .63 0 0 1 .7-.6 .63 .63 0 0 1 .6 .6M45 51.1a.59 .59 0 0 0 .6 .6 .59 .59 0 0 0 .5-.6" fill="none" stroke="#000" stroke-width=".21"/>
<path d="M44.9 49.7a.63 .63 0 0 1 .7-.6 .63 .63 0 0 1 .6 .6M45 49.7a.59 .59 0 0 0 .6 .6 .59 .59 0 0 0 .5-.6" fill="none" stroke="#000" stroke-width=".21"/>
<path d="M44.9 55.7a.63 .63 0 0 1 .7-.7 .63 .63 0 0 1 .6 .7M45 55.7a.59 .59 0 0 0 .6 .6 .59 .59 0 0 0 .5-.6" fill="none" stroke="#000" stroke-width=".21"/>
<path d="M45 54.1a.59 .59 0 0 0 .6 .6 .59 .59 0 0 0 .5-.6" fill="none" stroke="#000" stroke-width=".21"/>
<path d="M40.6 58.6a.63 .63 0 0 0 .7 .6 .63 .63 0 0 0 .6-.6M40.7 58.6a.59 .59 0 0 1 .6-.6 .59 .59 0 0 1 .6 .6" fill="none" stroke="#000" stroke-width=".21"/>
<path d="M44.9 58.7a.63 .63 0 0 1 .7-.6 .63 .63 0 0 1 .6 .6M45 58.7a.59 .59 0 0 0 .6 .6 .59 .59 0 0 0 .5-.6" fill="none" stroke="#000" stroke-width=".21"/>
<path d="M44.9 57.2a.63 .63 0 0 1 .7-.6 .63 .63 0 0 1 .6 .6M45 57.2a.59 .59 0 0 0 .6 .6 .59 .59 0 0 0 .5-.6" fill="none" stroke="#000" stroke-width=".21"/>
<circle cx="40.8" cy="81.9" r=".59" fill="none" stroke="#000" stroke-width=".21"/>
<path d="M44.7 81.9a.62 .62 0 0 0-.9-.5 .62 .62 0 0 0-.2 .9 .62 .62 0 0 0 .9 0l.2-.4" fill="none" stroke="#000" stroke-width=".21"/>
<path d="M45.6 89.5a.63 .63 0 0 0 .6 .6 .63 .63 0 0 0 .7-.6M45.6 89.5a.59 .59 0 0 1 .6-.6 .59 .59 0 0 1 .6 .6" fill="none" stroke="#000" stroke-width=".21"/>
<path d="M45.7 105.2a.59 .59 0 0 0 .6 .6 .59 .59 0 0 0 .6-.6" fill="none" stroke="#000" stroke-width=".21"/>
<path d="M45.6 111.1a.63 .63 0 0 1 .7-.6 .63 .63 0 0 1 .6 .6M45.7 111.1a.59 .59 0 0 0 .6 .6 .59 .59 0 0 0 .6-.6" fill="none" stroke="#000" stroke-width=".21"/>
<g fill="none" stroke="#000" stroke-width=".21">
<path d="M34.7 97.4a.63 .63 0 0 0 .6 .6 .63 .63 0 0 0 .6-.6"/>
<circle cx="35.7" cy="62.3" r=".59"/>
</g>
<circle cx="35.6" cy="64.3" r=".59" fill="none" stroke="#000" stroke-width=".21"/>
<circle cx="35.9" cy="80.5" r=".59" fill="none" stroke="#000" stroke-width=".21"/>
<path d="M34.7 97.4a.59 .59 0 0 1 .6-.6 .59 .59 0 0 1 .6 .6M39.1 84.4h-3.8v3.7M39.1 84.4v3.7h-3.8M39.1 84.4l-3.8 3.7" fill="none" stroke="#000" stroke-width=".21"/>
<circle cx="34.5" cy="91.1" r=".59" fill="none" stroke="#000" stroke-width=".21"/>
<path d="M35.9 93.4a.62 .62 0 0 0-.8-.5 .62 .62 0 0 0-.3 1 .62 .62 0 0 0 1 0l.1-.5" fill="none" stroke="#000" stroke-width=".21"/>
<path d="M35.9 102.6a.62 .62 0 0 0-.8-.5 .62 .62 0 0 0-.3 .9 .62 .62 0 0 0 1 0l.1-.4" fill="none" stroke="#000" stroke-width=".21"/>
<g fill="none" stroke="#000" stroke-width=".21">
<path d="M31.2 75.3a.59 .59 0 0 0 .6 .6 .59 .59 0 0 0 .6-.6M39.1 105.3h-3.8v3.8M39.1 105.3v3.8h-3.8M39.1 105.3l-3.8 3.8"/>
<circle cx="31.8" cy="68.2" r=".59"/>
</g>
<circle cx="31.8" cy="66.5" r=".59" fill="none" stroke="#000" stroke-width=".21"/>
<circle cx="31.8" cy="73.5" r=".59" fill="none" stroke="#000" stroke-width=".21"/>
<path d="M31.2 75.3a.59 .59 0 0 1 .6-.6 .59 .59 0 0 1 .6 .6" fill="none" stroke="#000" stroke-width=".21"/>
<circle cx="31.8" cy="71.8" r=".59" fill="none" stroke="#000" stroke-width=".21"/>
<circle cx="31.8" cy="70" r=".59" fill="none" stroke="#000" stroke-width=".21"/>
<circle cx="31.8" cy="78.8" r=".59" fill="none" stroke="#000" stroke-width=".21"/>
<circle cx="31.8" cy="77" r=".59" fill="none" stroke="#000" stroke-width=".21"/>
<g fill="none" stroke="#000" stroke-width=".21">
<path d="M27.9 119h4.1v4.1h-4.1zM29.9 118v6.1M26.9 121h6.1"/>
<circle cx="29.9" cy="121" r="2.29"/>
</g>
<g font-size="7.2">
<text x="33.9" y="18">E</text>
<text x="87.3" y="18">E</text>
<text x="33.9" y="55.2">E</text>
<text x="87.3" y="55.2">E</text>
<text x="33.9" y="117.7">E</text>
<text x="87.3" y="117.7">E</text>
</g>
<g font-size="4.6">
<text x="81.2" y="29.3">l</text>
<text x="90.8" y="29.3">l</text>
<text x="81.2" y="42.1">l</text>
<text x="90.8" y="42.1">l</text>
</g>
<g font-size="3.4">
<text x="66.7" y="164.3">LAMINATE SEQUENCE</text>
<text x="101.5" y="169">IMX233_REV1_SILKTOP.G01</text>
<text x="101.5" y="172.2">IMX233_REV1_MASKTOP.G02</text>
<text x="30.5" y="177">Dielectric 0,445mm</text>
<text x="101.5" y="175.4">IMX233_REV1_TOP.G03</text>
<text x="101.5" y="178.6">IMX233_REV1_INT1.G04</text>
<text x="30.5" y="180.2">Dielectric 0,445mm</text>
<text x="30.5" y="183.4">Dielectric 0,445mm</text>
<text x="101.5" y="181.8">IMX233_REV1_INT2.G05</text>
<text x="101.5" y="185">IMX233_REV1_BOT.G06</text>
<text x="101.5" y="188.1">IMX233_REV1_MASKBOT.G07</text>
<text x="101.5" y="191.3">IMX233_REV1_SILKBOT.G08</text>
<text x="41.3" y="195.2">Cu thickness 0,035mm for All Internal Layers</text>
<text x="29.1" y="199.7">Cu thickness 0,035mm + Plating for Top and Bottom Layers</text>
</g>
<g font-size="2.9">
<text x="30.1" y="120.7">D</text>
<text x="30.1" y="120.7">B</text>
</g>
<g font-size="2.7">
<text x="180.7" y="189.4">COPYRIGHT</text>
<text x="238.6" y="189.8">FABRICATION DRAWING</text>
<text x="249" y="194.1">IMX233</text>
<text x="236.2" y="199.7">ANDREW BUSHUEV</text>
</g>
<g font-size="2.3">
<text x="203.6" y="141">Through Holes</text>
<text x="160.9" y="147.3">Symbol</text>
<text x="183.3" y="147.3">Diameter</text>
<text x="212.8" y="147.3">Tolerance</text>
<text x="237.4" y="147.3">Plated</text>
<text x="253.5" y="147.3">Quantity</text>
<text x="164.7" y="155.3">A</text>
<text x="184.9" y="152.1">0.3000</text>
<text x="184.9" y="155.3">0.9000</text>
<text x="212.4" y="152.1">+/- 0.0750</text>
<text x="212.4" y="155.3">+/- 0.0750</text>
<text x="239.6" y="152.1">Yes</text>
<text x="239.6" y="155.3">Yes</text>
<text x="257.2" y="152.1">239</text>
<text x="258" y="155.3">66</text>
<text x="185" y="158.5">1.0000</text>
<text x="185" y="161.7">1.2000</text>
<text x="212.4" y="158.5">+/- 0.0750</text>
<text x="212.4" y="161.7">+/- 0.1000</text>
<text x="239.6" y="158.5">Yes</text>
<text x="239.6" y="161.7">Yes</text>
<text x="258" y="161.7">14</text>
<text x="258.7" y="158.5">2</text>
<text x="184.9" y="164.8">2.3000</text>
<text x="212.4" y="164.8">+/- 0.1000</text>
<text x="239.6" y="164.8">Yes</text>
<text x="258.7" y="164.8">2</text>
<text x="164.7" y="171.2">E</text>
<text x="164.7" y="168.1">l</text>
<text x="184.9" y="171.2">3.2000</text>
<text x="185" y="168.1">1.3000</text>
<text x="214.5" y="168.1">+0.1000</text>
<text x="214.5" y="171.2">+0.1000</text>
<text x="240.4" y="168.1">No</text>
<text x="240.4" y="171.2">No</text>
<text x="258.7" y="168.1">4</text>
<text x="258.7" y="171.2">6</text>
</g>
<g font-size="2.1">
<text x="43" y="17.7">A</text>
<text x="43" y="14.5">A</text>
<text x="46.2" y="17.7">A</text>
<text x="46.2" y="14.5">A</text>
<text x="49.4" y="17.7">A</text>
<text x="49.4" y="14.5">A</text>
<text x="52.5" y="17.7">A</text>
<text x="52.5" y="14.5">A</text>
<text x="55.8" y="17.7">A</text>
<text x="55.8" y="14.5">A</text>
<text x="58.9" y="17.7">A</text>
<text x="58.9" y="14.5">A</text>
<text x="62.1" y="17.7">A</text>
<text x="62.1" y="14.5">A</text>
<text x="65.3" y="17.7">A</text>
<text x="65.3" y="14.5">A</text>
<text x="34" y="23.5">A</text>
<text x="37.3" y="23.5">A</text>
<text x="34" y="29.9">A</text>
<text x="34" y="26.7">A</text>
<text x="37.3" y="29.9">A</text>
<text x="37.3" y="26.7">A</text>
<text x="45" y="24.1">A</text>
<text x="45" y="27.3">A</text>
<text x="48.3" y="24.1">A</text>
<text x="48.3" y="27.3">A</text>
<text x="53.5" y="24.2">A</text>
<text x="53.5" y="27.3">A</text>
<text x="56.7" y="24.2">A</text>
<text x="56.7" y="27.3">A</text>
<text x="34" y="33.1">A</text>
<text x="37.3" y="33.1">A</text>
<text x="45" y="30.5">A</text>
<text x="45" y="35.3">A</text>
<text x="48.3" y="30.5">A</text>
<text x="48.3" y="35.3">A</text>
<text x="53.5" y="30.5">A</text>
<text x="56.7" y="30.5">A</text>
<text x="34" y="39.5">A</text>
<text x="34" y="36.3">A</text>
<text x="37.3" y="39.5">A</text>
<text x="37.3" y="36.3">A</text>
<text x="45" y="38.4">A</text>
<text x="45" y="41.6">A</text>
<text x="48.3" y="38.4">A</text>
<text x="48.3" y="41.6">A</text>
<text x="53.5" y="38.4">A</text>
<text x="53.5" y="41.6">A</text>
<text x="56.7" y="38.4">A</text>
<text x="56.7" y="41.6">A</text>
<text x="59.9" y="38.4">A</text>
<text x="59.9" y="41.6">A</text>
<text x="63.1" y="38.4">A</text>
<text x="63.1" y="41.6">A</text>
<text x="66.3" y="38.4">A</text>
<text x="66.3" y="41.6">A</text>
<text x="69.4" y="38.4">A</text>
<text x="69.4" y="41.6">A</text>
<text x="34" y="45.8">A</text>
<text x="34" y="42.7">A</text>
<text x="37.3" y="45.8">A</text>
<text x="37.3" y="42.7">A</text>
<text x="40.8" y="95.8">A</text>
<text x="40.8" y="91.8">A</text>
<text x="40.8" y="99">A</text>
<text x="40.8" y="103">A</text>
<text x="200.4" y="188.8">GNU</text>
<text x="200.4" y="190.8">GPL</text>
<text x="208" y="188.8">DWG BY:</text>
<text x="210.9" y="190.8">AB</text>
<text x="217.8" y="188.8">DATE:</text>
<text x="218" y="190.8">270115</text>
<text x="180.2" y="196.4">specified, dimensions</text>
<text x="180.2" y="194">Unless otherwise</text>
<text x="209" y="193.6">ENGR:</text>
<text x="210.9" y="195.6">AB</text>
<text x="217.8" y="193.6">DATE:</text>
<text x="218" y="195.6">270115</text>
<text x="180.2" y="198.8">are in millimeters</text>
<text x="209" y="203.2">APPR:</text>
<text x="209" y="198.4">CHKR:</text>
<text x="210.9" y="200.4">AB</text>
<text x="217.8" y="198.4">DATE:</text>
<text x="217.8" y="203.2">DATE:</text>
<text x="218" y="200.4">270115</text>
<text x="226.7" y="204">FAB NUMBER: FB-040IMX233-1.0</text>
<text x="268.6" y="203.2">SHEET</text>
<text x="268.6" y="198.4">SCALE</text>
<text x="269.3" y="200.4">NONE</text>
<text x="210.9" y="205.2">AB</text>
<text x="218" y="205.2">270115</text>
<text x="268" y="205.2">1 OF 1</text>
</g>
</svg>
